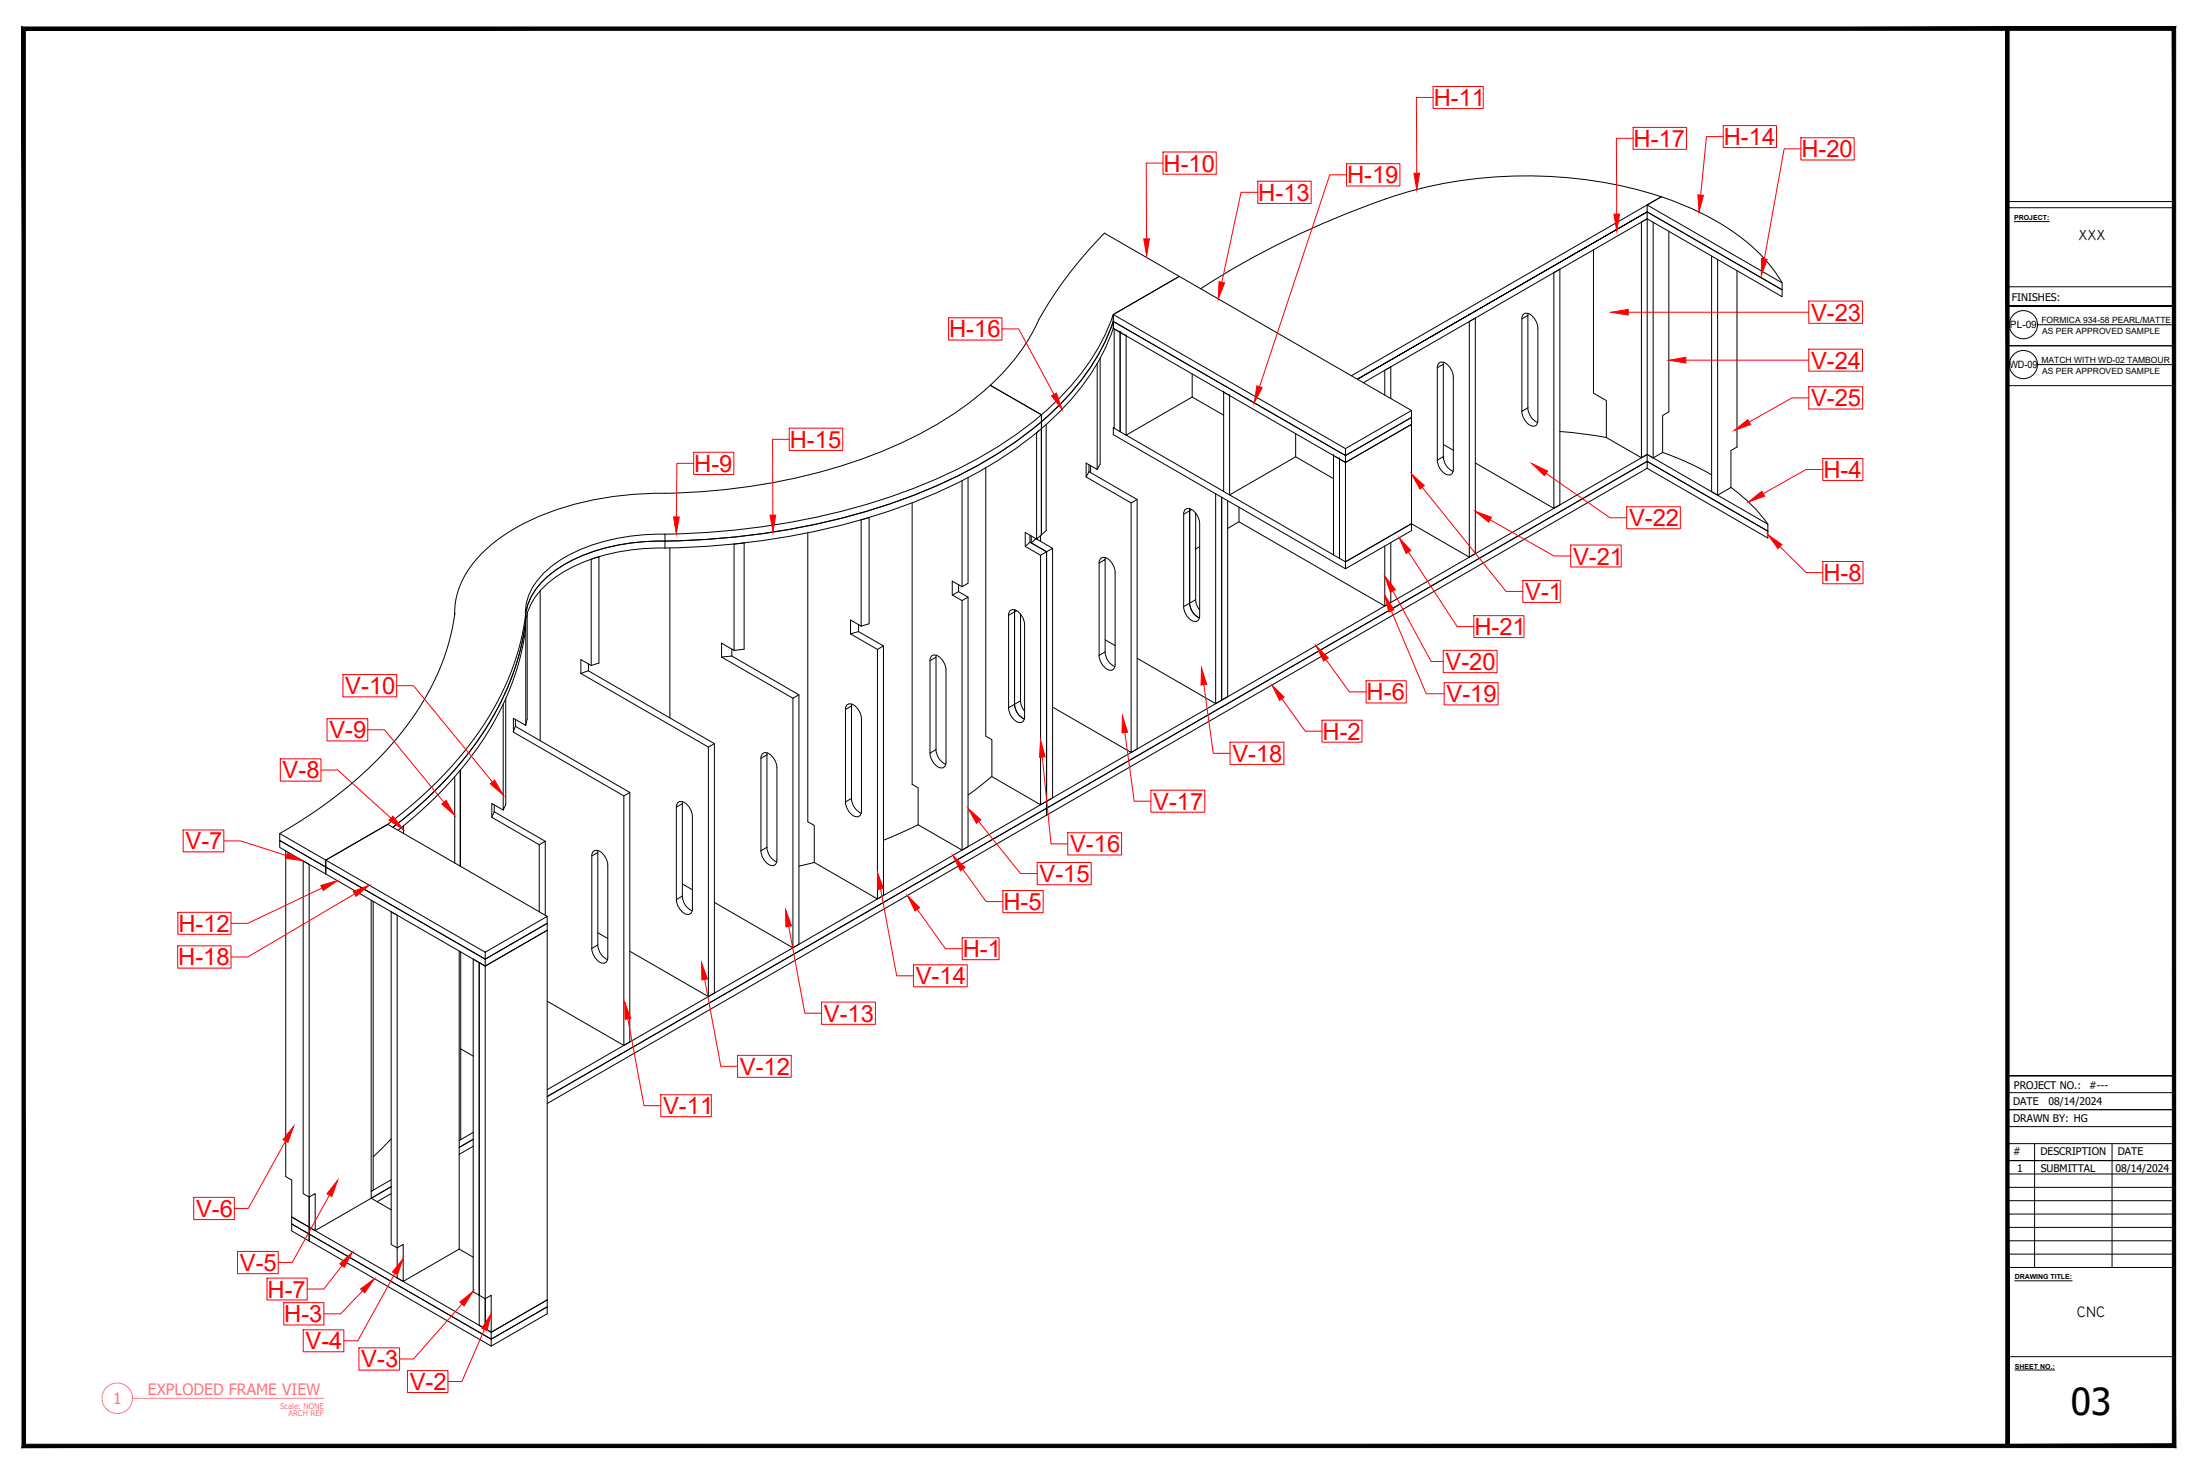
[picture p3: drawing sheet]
<svg xmlns="http://www.w3.org/2000/svg" width="914mm" height="610mm" viewBox="0 0 914 610" stroke-linecap="round" stroke-linejoin="round" font-family="sans-serif">
<!-- layer: PV-2C55402 -->
<g fill="none" stroke="#000" stroke-width=".42">
<path d="M459 96.9a165.3 165.3 0 0 0-31.4 43.9 88.7 88.7 0 0 1-16 19.3M459 96.9l31.2 18-27.5 15.8v2.9M575.9 82.7a356.3 356.3 0 0 0-76.8 37.3M684.6 88.1l-120.4 69.5 120.4-69.5M684.6 90.9v-2.8l56.1 32.3v2.9l-56.1-32.4-117.9 68.1M684.6 90.9l-2.4 1.4v97.9l-14.5-8.4v-15.3l-5.4-3.1v-59.6M684.6 90.9v97.9M687.1 92.4v97.9M690.5 81.8l-5.9 3.4 56.1 32.3v2.9l-56.1-32.3v-2.9M690.5 81.8l-128.8 74.3M690.5 81.8a184.3 184.3 0 0 0-114.6 .9M690.5 81.8a100.7 100.7 0 0 1 43.7 26.6l4.2 5.4 2.3 3.7"/>
<path d="M693.6 96.1v75.1l-2.6 1.5v15.3l-3.9 2.3-2.5-1.5M645.8 113.3l2.5-1.4v97.9l-2.5 1.4zM711.4 106.4v97.9l2.5 1.5 5.5-3.2M713.9 107.8v98M722 112.5v73.3l-2.6 1.4v15.4M462.7 133.6a96.1 96.1 0 0 1-29.8 41.6 195.4 195.4 0 0 1-67.9 35.8 321.5 321.5 0 0 1-96.3 14 72.8 72.8 0 0 0-39.6 13.3 25.8 25.8 0 0 0-10.7 18M462.7 133.6v-2.9l27.5-15.8 96.5 55.7v2.9l-27.5 15.8 27.5-15.8v2.8l-27.5 15.9M462.7 133.6l96.5 55.7v-2.9l27.5-15.8M462.7 133.6l96.5 55.7v2.9l-96.5-55.7zM462.7 133.6v2.8a96.1 96.1 0 0 1-29.8 41.7M463.1 136.7l2.5 1.4v41.3l-2.5-1.5zM465.6 138.1h.1"/>
<path d="M465.6 138.1l2.5 1.5v41.2l-2.5-1.4zM468.1 139.6h.1M610.7 133.6l2.5-1.4v97.9l-2.5 1.4zM632.5 132.5a2.15 2.15 0 0 1 1.4-2.3 2.15 2.15 0 0 1 2.6 .8 7.5 7.5 0 0 1 2.7 5.3v38.5a2.16 2.16 0 0 1-1.4 2.3 2.16 2.16 0 0 1-2.5-.8 7.5 7.5 0 0 1-2.8-5.4M632.5 132.5l2.5-1.4v38.4l-2.5 1.4zM635.1 130.2l-.1 .9M456 151.1v44l-4.6-2.7v5.8l18.7 10.8v103.7l-32.6-18.9M457.3 148.9v44M495.5 155.4v9.6M597.4 152.8a2.15 2.15 0 0 1 1.3-2.4 2.15 2.15 0 0 1 2.6 .9 7.5 7.5 0 0 1 2.8 5.3v38.4a2.15 2.15 0 0 1-1.4 2.4 2.15 2.15 0 0 1-2.6-.8 7.5 7.5 0 0 1-2.7-5.4M600 150.5l-.1 .9M411.6 160.1a159.6 159.6 0 0 1-57.9 32.2 272 272 0 0 1-86.1 12.9 118.6 118.6 0 0 0-55.6 15.6 48.1 48.1 0 0 0-21.7 24.9l-1.1 5.6-.2 3.9"/>
<path d="M411.6 160.1l21.3 12.3v2.8M411.6 160.1l21.3 12.3M430.8 179.8v.1M432.8 178.1v44.2l-2 1.7v-44.1l1-.9M432.9 172.4a96.1 96.1 0 0 0 29.8-41.7l96.5 55.7M432.9 172.4a195.4 195.4 0 0 1-67.9 35.7 312 312 0 0 1-88.6 13.9M432.9 178.1a195.4 195.4 0 0 1-67.9 35.8 312 312 0 0 1-88.6 13.8M432.9 172.4l-.1 49.9M434.8 176.4v44.1M462.7 177.7l.4 .2M463.1 177.5l-.4 .2v2.9l96.5 55.7v-2.8l27.5-15.9M495.5 165l13.1 7.5"/>
<path d="M495.5 165l-27.4 15.8 40.5 23.4M508.6 162.9h.1M508.6 162.9l2.5 1.5v41.3l-2.5-1.5zM511.1 164.4h.1M575.6 164.2v-10.3l2.5-1.5v13.2M635 169.5a7.1 7.1 0 0 0 4.1 6.1M648.3 179.3l9.8 1 9.6 1.5M402.4 198.5v43.9l-2.5 1.4v-44M409.7 194.4v111.5l2.6 1.5v15.3l20.2 11.7v-103.7l-6.4-3.6v-5.8l11.4 6.5v103.7l-5 2.9M452.6 196l-1.2 2.2M452.6 196l20 11.6-2.5 1.4M452.6 193.1v2.9"/>
<path d="M453.3 193.5v2.9M457.2 192.9l-1.2 2.2M538.5 180.2v9.6M554.2 198.9l-15.7-9.1-27.4 15.9 43.1 24.9M554.2 189.3h.1M554.2 189.3l2.5 1.4v41.3l-2.5-1.4zM556.7 190.7h.1M556.7 190.7l2.5 1.5v41.3l-2.5-1.5zM559.2 192.2l27.5-15.9v41.3M599.9 189.8a7.1 7.1 0 0 0 4.1 6.1M599.9 189.8v-38.4l-2.5 1.4v38.4M599.9 189.8l-2.5 1.4"/>
<path d="M599.9 184.7l4.2 2.4M613.2 192.4l32.6 18.8M684.6 194.6l-249.6 144.1v-2.8M684.6 188.8l50.2 29M684.6 188.8v2.9l50.2 29-50.2-29v2.9l50.2 29v-5.8M684.6 188.8l-249.6 144.2M684.6 188.8l-2.4 1.4M691 188l11.4 4.6 9 4.7M357.9 216h.1M357.9 216v44.2M361.2 215v.1M361.2 215.1l-3.3 .9"/>
<path d="M361.2 215.1v44.1l-3.3 1M379.1 208.9v117l2.5 1.5v15.3M472.6 207.6v103.6l-2.5 1.5M492 213.6a2.15 2.15 0 0 1 1.3-2.3 2.15 2.15 0 0 1 2.6 .8 7.5 7.5 0 0 1 2.7 5.4v38.4a2.16 2.16 0 0 1-1.3 2.4 2.16 2.16 0 0 1-2.6-.9 7.5 7.5 0 0 1-2.7-5.3M494.5 212.2l-2.5 1.5v38.4M494.5 212.2v38.4l-2.5 1.5M494.5 212.2v38.4M494.5 211.4v.8M495.3 211.8l-.8 .4M497 213.2v36M505.3 205.2v87.2l2.5-1.4v-84.4v84.4l2.5-1.5v-81.4M514.9 216.8l-4.7 2.8"/>
<path d="M515 210.8v6l60.6 35M586.7 217.7l24 13.8M586.7 217.6v2.9l-27.5 15.8M586.7 217.6l-27.5 15.9M719.4 202.6l8.1 6.8 3.9 4.1 3.4 4.3M245.7 232.4h.1M245.7 232.4v44.2l-4.3-2.5v5.7M248.9 231.4h.1M248.9 231.4l-3.2 1M248.9 231.4v44.1l-3.2 1.1M276.4 222a78.9 78.9 0 0 0-45.1 11.8 26.7 26.7 0 0 0-12.9 20.4v1.5M276.4 227.7a78.5 78.5 0 0 0-45.1 11.9 26.8 26.8 0 0 0-12.9 19.6"/>
<path d="M276.4 222v5.7M278.4 227.7v70.6M305 226.1h.1M305.1 226.1v44.2M309.2 225.6l.1 44.2M309.3 225.6l-4.2 .5M335.7 221.4v120.1l2.7 1.5v15.4M428.1 225.3l-2 1.7M428.1 225.3l6.9 4v103.7M428.1 222.4v2.9M428.6 225.6l6.4 3.7v103.7M428.6 222.7v2.9"/>
<path d="M430.6 223.9l-2 1.7M432.5 222.6v2.4M434.8 220.5l-2 1.8M437.5 227.8l-5 2.9M456.8 233.9a2.15 2.15 0 0 1 1.4-2.3 2.15 2.15 0 0 1 2.6 .8 7.5 7.5 0 0 1 2.7 5.4M456.8 234l2.5-1.5v38.4l-2.5 1.5zM459.4 231.7l-.1 .8M463.5 237.8v38.4M498.6 227.1l-1.7 1.1M578.1 225.5v24.9l-2.5 1.4v-24.9M189 254.6v.7M189 255.2h.1"/>
<path d="M189 255.2a104.2 104.2 0 0 1-27.2 55.3 182.9 182.9 0 0 1-45.5 35.9v2.9l19.1 11v-2.9l-19.1-11M218.5 258v43.4l-5.1-2.9v5.7l45.9 26.5M219.1 255.1v43.8M224.5 245.5v62.3M356.8 259.6v2.8M398.4 243v2.9l4 2.2M398.4 245.9l-2.6 1.3M399.9 249.6l2.5-1.5v103.7l-2.5 1.5-18.3-10.6M399.9 243.8l-4.1-2.3v5.7l4.1 2.4v103.7M419.2 255.7a2.15 2.15 0 0 1 1.3-2.4 2.15 2.15 0 0 1 2.6 .8 7.5 7.5 0 0 1 2.7 5.4M421.7 254.3l-2.5 1.4v38.4M421.7 254.3v38.4"/>
<path d="M421.8 253.4l-.1 .8M422.5 253.8l-.8 .5M424.2 255.2v36l-2.5 1.5M425.9 259.5l-.1 38.4a2.15 2.15 0 0 1-1.3 2.4 2.15 2.15 0 0 1-2.6-.9 7.5 7.5 0 0 1-2.7-5.3M494.5 250.6a7.1 7.1 0 0 0 4 6.1M497 249.2l.3 1.9 1.3 2.4M497 249.2l-2.5 1.4M241.4 279.8l53 30.7v103.6l-32.6-18.8M244.6 278.8l-3.2 1M244.6 278.8l52.3 30.2v103.7M244.6 275.9v2.9M299.9 273l29.7 17.2"/>
<path d="M304.2 272.6l-4.3 .4M304.2 272.6l27.9 16.1v103.7M304.2 269.7v2.9M305.1 270.3l-5.2-3v5.7M309.3 269.8l-4.2 .5M353.5 263.4l11.2 6.5v103.6l-26.3-15.1M356.8 262.4l-3.3 1M356.8 262.4l10.4 6v103.7l-2.5 1.4M357.9 260.2l-4.4-2.6v5.8M367.2 268.4l-2.5 1.5M386.5 274.5a2.15 2.15 0 0 1 1.4-2.3 2.15 2.15 0 0 1 2.6 .8 7.5 7.5 0 0 1 2.7 5.4v38.4M386.5 274.5l2.5-1.4v38.4l-2.5 1.4z"/>
<path d="M389.1 272.3l-.1 .8M456.8 272.3a6.2 6.2 0 0 0 5.2 6.2 2.04 2.04 0 0 0 1.5-2.3M459.3 270.9a7.1 7.1 0 0 0 4.1 6.1M459.3 265.9l4.2 2.4M472.6 273.5l32.7 18.9M210.2 290.3v44l-1.1 2.3v-44M214.2 299v2.8M219.1 298.9l-.6 2.5M332.1 288.7l-2.5 1.5v103.6l-32.7-18.8M351.4 294.8a2.15 2.15 0 0 1 1.3-2.3 2.15 2.15 0 0 1 2.6 .8 7.5 7.5 0 0 1 2.8 5.4v38.4a2.16 2.16 0 0 1-1.4 2.3 2.16 2.16 0 0 1-2.6-.8 7.5 7.5 0 0 1-2.7-5.4M351.4 294.8l2.5-1.4v38.4M351.4 294.8v38.4"/>
<path d="M354 292.5l-.1 .9M421.7 292.7l-2.5 1.4M421.7 292.6a7.1 7.1 0 0 0 4.1 6.1M424.2 291.2l.3 1.9 1.3 2.4M191.4 320v40M214.2 301.8l-.8 2.4M214.2 301.8l47.6 27.5M296.9 309l-2.5 1.5M316.3 315.1a2.15 2.15 0 0 1 1.3-2.3 2.15 2.15 0 0 1 2.6 .8 7.5 7.5 0 0 1 2.7 5.3M318.8 313.7l-2.5 1.4v38.4l2.5-1.4M318.8 313.7v38.4M318.8 312.8v.9"/>
<path d="M322.9 319v38.3a2.15 2.15 0 0 1-1.3 2.4 2.15 2.15 0 0 1-2.6-.8 7.5 7.5 0 0 1-2.7-5.4M386.5 312.9a6.2 6.2 0 0 0 5.2 6.2 2.04 2.04 0 0 0 1.5-2.3M389 311.5a7.1 7.1 0 0 0 4.1 6.1M189 322.8v35.8M191.2 320.2v39.7M205.4 337.3l-1 2.3 19.7 11.4M205.4 337.3l21.2 12.3M205.4 334.5v2.8M209.1 336.6l-4.7-2.7v5.7M281.1 335.4a2.15 2.15 0 0 1 1.4-2.3 2.15 2.15 0 0 1 2.5 .8 7.5 7.5 0 0 1 2.8 5.3v38.4a2.15 2.15 0 0 1-1.4 2.4 2.15 2.15 0 0 1-2.6-.8 7.5 7.5 0 0 1-2.7-5.4M283.6 334l-2.5 1.4v38.4M283.6 334v38.4l-2.5 1.4"/>
<path d="M283.7 333.1l-.1 .9M353.9 331.8a7.1 7.1 0 0 0 4.1 6.1M353.9 331.8l-2.5 1.4M412.3 322.6l-10 7.8M435 333v2.9l249.6-144.2-249.6 144.2M435 333v5.7l-207.6 119.9M435 335.9l-207.6 119.8M435 333l-207.6 119.8M116.3 349.3l19.1 11v2.9l-19.1-11.1zM118.8 353.6v135.3l2.5 1.5v15.3M126 357.8l2.5 1.4v138.2l-2.5-1.4zM165.4 345a148.3 148.3 0 0 0 45.7-56.6 99.5 99.5 0 0 0 7.3-26.9v-2.9a115 115 0 0 1-29.6 61.5 179.7 179.7 0 0 1-25.5 23.7 151.8 151.8 0 0 0 46.3-55 100.8 100.8 0 0 0 8.8-30.2v-2.9a114.9 114.9 0 0 1-29.2 61.1 182.7 182.7 0 0 1-28 25.7l-25.8 14.9 25.8-14.9 66.2 38.3"/>
<path d="M167.7 343.2v3.1M246 355.7a2.15 2.15 0 0 1 1.3-2.4 2.15 2.15 0 0 1 2.6 .9 7.5 7.5 0 0 1 2.7 5.3v38.4M246 355.7l2.5-1.5v38.5l-2.5 1.4zM248.5 353.4v.8M318.8 352.1a7.1 7.1 0 0 0 4 6.1M338.5 358.4l-6.5 1.5M381.6 342.7l-14.4 6.5M154.3 374.1v123.8M155.1 374.6v120l-.8 .4 8.3-4.8M162.6 378.9l2.5 1.4v138.3l-2.5-1.5zM224.1 378.9v-27.9l2.5-1.4v30.7M283.6 372.4a7.1 7.1 0 0 0 4.1 6.1"/>
<path d="M283.6 367.3l4.2 2.4M190.9 395.2v123.8M191.5 395.6v78l-.6 .3 5.8-3.3M196.7 398.6l2.5 1.4v138.2l-2.5-1.4zM201.7 395.7l25.7-14.9v2.9l-25.7 14.9v-2.9l-66.3-38.3v2.9l66.3 38.3 25.7-14.9v2.9l-25.7 14.8v-2.8l-66.3-38.3v2.9l66.3 38.2v138.3l-2.5-1.5M246 394.1a6.2 6.2 0 0 0 5.2 6.2 2.04 2.04 0 0 0 1.4-2.4M248.5 392.6a7.1 7.1 0 0 0 4 6.1M248.5 387.6l4.1 2.4M199.2 400l2.5 1.4 25.7-14.8v159.3l-23.2 13.5-75.7-43.7v-18.3M199.2 400v150.7l2.5 1.5v-12.5M227.4 416l31.9 18.4 2.5-1.4v-103.7l-2.5 1.4v103.7M191.5 435.9l5.2 2.9"/>
<path d="M162.6 473.2l-7.5 7.5M196.7 473.4l-5.8 3.4M196.7 476.3l-5.8 3.4M128.5 497.4v12.5l-7.2-4.2M128.5 497.4l2.5-1.4v15.4l-2.5-1.5M154.3 497.9l8.3 4.8M154.3 497.9l-23.3 13.5M162.6 493.1l-8.3 4.8M162.6 496l-5.8 3.4M121.2 508.6l7.3 4.2v2.9l-7.3-4.2zM121.2 505.7v2.9l7.3 4.2v-2.9M121.2 505.7l7.3 4.2"/>
<path d="M128.5 512.8l75.7 43.7v2.9M128.5 509.9l75.7 43.7v2.9l23.2-13.4-23.2 13.4-75.7-43.7M190.9 519l-23.3 13.5v-15.4l-2.5 1.5v12.5l2.5 1.4M190.9 519l5.8 3.4M201.7 539.7l2.5-1.5v15.4l23.2-13.4-23.2 13.4-2.5-1.4z"/>
</g>
<!-- layer: NOTES-1 -->
<g fill="#f00" stroke="#f00" stroke-width=".42">
<path d="M377.2 372.1l5 5.1-1.9 1.3z"/>
<path d="M396 355.5l5.1 5-1.9 1.4z"/>
<path d="M149.9 535.6l5.7-4.3-4 6z"/>
<path d="M141.2 525.2l5.3-4.9-3.4 6.3z"/>
<path d="M726.7 208.6l5.6-4.5 1.1 2.1z"/>
<path d="M734.8 222.1l5.8 4.2-1.6 1.6z"/>
<path d="M528.7 284.6l5.1 5.1-2 1.4z"/>
<path d="M547 268.3l5.1 5-1.9 1.4z"/>
<path d="M280 214.8h2.3l-1.2 7.1z"/>
<path d="M320.1 214.1l2.3-.1-1.1 7.1z"/>
<path d="M475.4 99.3h2.3l-1.1 7z"/>
<path d="M437 164.5l2.1-1.2 2.3 6.8z"/>
<path d="M587.7 72h2.3l-1.1 7z"/>
<path d="M670.8 89h2.3l-1.1 7z"/>
<path d="M133.3 367.9l6.9-1.9-5.9 4.1z"/>
<path d="M146.8 370.4l6.7-2.5-5.5 4.6z"/>
<path d="M506.7 117.1l2.3 .4-2.7 6.7z"/>
<path d="M522.4 160.3l2.2 .8-3.3 6.3z"/>
<path d="M705.7 81l2.3 .2-1.8 6.9z"/>
<path d="M732.2 107.4l2.3 .4-2.4 6.7z"/>
<path d="M581.6 223.5l4.8 5.2-2 1.3z"/>
<path d="M586.7 197l5.3 4.7-1.8 1.5z"/>
<path d="M204.2 545.9l-1.8 7-2.1-1z"/>
<path d="M191.1 541.1l5.6-4.5-3.8 6z"/>
<path d="M167.6 523l-2.4 6.7-2.1-1.1z"/>
<path d="M140.3 490.4l-2.4 6.8-2-1.1z"/>
<path d="M122.1 468l-2.4 6.7-2.1-1.1z"/>
<path d="M720.9 178.8l5.5-4.5 1.2 2.1z"/>
<path d="M693.6 149.7l7.1-1.2v2.3z"/>
<path d="M669.7 129.8l7.1-1.2v2.3z"/>
<path d="M636.8 192.7l6.4 3-1.3 2z"/>
<path d="M613.2 212.5l6.7 2.4-1.1 2.1z"/>
<path d="M575.6 239.4l4.4 5.6-2.1 1.1z"/>
<path d="M499.4 277.5l2.1 6.9-2.3 .3z"/>
<path d="M466.5 297.4l2.2 6.8-2.4 .4z"/>
<path d="M432.5 307.6l1.9 6.9-2.4 .2z"/>
<path d="M402.4 335.9l5.3 4.8-1.9 1.4z"/>
<path d="M364.7 362.5l2.5 6.7-2.4 .4z"/>
<path d="M326.5 378l2.5 6.7-2.4 .4z"/>
<path d="M291.6 400.1l2.4 6.7-2.3 .4z"/>
<path d="M259.7 416.4l2.4 6.7-2.3 .5z"/>
<path d="M203.8 325.7l1.8-1.5 3.5 6.2z"/>
<path d="M183.6 334.1l1.8-1.5 3.6 6.2z"/>
<path d="M163.3 339.1l4.4 5.6-6-3.8z"/>
<path d="M119.5 354.4l6.3 3.3-7.1-1.1z"/>
<path d="M575.6 247.3l3.8 6.1-2.2 .9z"/>
</g>
<g fill="none" stroke="#f00" stroke-width=".42">
<path d="M595.7 35.9h20.8v9.2h-20.8zM595.7 40.5h-7l.1 31.5M678.8 57.5h-7l.2 31.5M678.8 52.9h22.2v9.2h-22.2zM716.2 56.8h-6.9l-2.4 24.3M716.2 52.2h22.2v9.1h-22.2zM748.5 57.2h22.2v9.3h-22.2zM483.4 67.8h-7l.1 31.5M483.4 63.2h22.1v9.2h-22.1zM522.8 79.9h-7l-8 37.4M522.8 75.3h22.2v9.2h-22.2zM559.7 72.6h-7l-29.2 88.1"/>
<path d="M559.7 68h22.2v9.3h-22.2zM748.5 61.8h-6.9l-8.3 45.8M394.3 132.1h22.2v9.2h-22.2zM416.5 136.7h6.9l14.7 27.2M676.8 129.8h75M751.8 125.1h22.3v9.3h-22.3zM700.7 149.7h51.1M751.8 145.1h22.3v9.1h-22.3zM328 177.9h22.3v9.3h-22.3zM751.8 165.3h-7l-17.8 10.1M751.8 160.7h22.4v9.3h-22.4zM288.3 192.5h-7l-.2 22.3"/>
<path d="M288.3 187.9h16.7v9.3h-16.7zM328 182.6h-6.9l.1 31.4M642.6 196.7l26.5 18.4h7M757.6 195.1h-6.9l-17.8 10M757.6 190.5h16.7v9.1h-16.7zM591.1 202.5l34.9 43.3h6.9M619.3 216l26.6 15h6.9M676.1 210.6h22.3v9.1h-22.3zM585.4 229.4l20.2 31h7M652.8 226.5h21v9.1h-21zM739.8 227.1l10.9 10.8h6.9M757.6 233.3h16.7v9.3h-16.7z"/>
<path d="M578.3 253.8l14.5 34.5h7.4M578.9 245.6l15.9 29.3h5.1M612.6 255.8h20.8v9.1h-20.8zM632.9 241.2h15.6v9.1h-15.6zM551.1 274l9.7 13.5h7M599.9 270.3h22.3v9.2h-22.3zM135.9 298.6h16.9v9.3h-16.9zM142.5 280.3h22.4v9.3h-22.4zM164.9 284.9h7l32.8 40.1M500.4 284.5l3.9 28.5h6.9M532.8 290.4l9.7 13.4h7M549.5 299.3h16.6v9.1h-16.6z"/>
<path d="M567.8 282.9h16.7v9.2h-16.7zM600.2 283.7h22.5v9.2h-22.5zM116.5 315.3h16.9v9.3h-16.9zM133.4 320h7l22.1 20M152.8 303.3h7l24.7 30.1M433.2 314.6l3.6 36.1h7M467.5 304.4l3.9 28.5h7M511.2 308.4h22.4v9.2h-22.4zM478.4 328.4h22.4v9.1h-22.4zM76.1 344.9h16.9v9.1h-16.9zM93 349.4h7l19.1 6.1M406.8 341.4l17.4 21.6h6.9"/>
<path d="M431.1 358.4h22.4v9.2h-22.4zM443.8 346h22.4v9.3h-22.4zM73.9 379.1h22.1v9.2h-22.1zM133.8 369l-30.8 14.7h-7M147.4 371.5l-44.4 26.2h-7M366 369.4l6.7 36.1h7M381.3 377.9l11.7 16.3h6.9M400.2 361.2l9.7 13.5h6.9M416.8 370.1h16.8v9.2h-16.8zM73.9 393h22.1v9.3h-22.1zM327.8 384.9l6.7 36.1h7M399.9 389.7h15.3v9.1h-15.3z"/>
<path d="M292.9 407l6.7 36.1h7M341.5 416.4h22.4v9.3h-22.4zM379.7 400.9h22.3v9.2h-22.3zM261 423.4l6.7 36.1h6.9M306.6 438.6h22.3v9.1h-22.3zM274.6 454.9h21.1v9.1h-21.1zM118.7 474.2l-15.5 28h-5.8M80.5 497.5h16.9v9.3h-16.9zM136.9 496.6l-15.4 28h-5.8M98.7 520h17v9.3h-17zM111 531.1h16.7v9.1h-16.7zM142.2 525.9l-7.6 9.7h-6.9"/>
<path d="M150.7 536.4l-9.1 9.6h-7M164.2 529.1l-15.5 28h-5.8M117.9 541.3h16.7v9.3h-16.7zM126 552.6h16.9v9.1h-16.9zM192 541.8l-20.1 22.9h-5.8M201.4 552.4l-9.4 21.7h-5.8M149.2 560.1h16.9v9.2h-16.9zM169.4 569.5h16.8v9.2h-16.8z"/>
</g>
<!-- layer: 0 -->
<g fill="none" stroke="#000" stroke-width=".42">
<path d="M834.4 83.8h69.2M834.4 86.3h69.2M837.2 92.1h14.6M834.4 119.2h69.2M834.4 127.1h69.2zM846.9 134.9h56.9M834.4 143.7h69.2M846.9 151.5h56.9M834.4 160.3h69.2M834.4 447h69.2M834.4 454h69.2M834.4 461.1h69.2"/>
<path d="M834.4 468.2h69.2M834.4 475.2h69.2M845.7 475.2v51.5M877.8 475.2v51.5M834.4 482.3h69.2M834.4 493.4h69.2M834.4 498.9h69.2M834.4 487.8h69.2M834.4 504.5h69.2M834.4 510h69.2M834.4 515.6h69.2M834.4 521.1h69.2"/>
<path d="M834.4 526.7h69.2M837.4 532.2h23.9M834.4 563.8h69.2M837.5 569.3h16.5"/>
<circle cx="841" cy="134.9" r="5.9"/>
<circle cx="841" cy="151.5" r="5.9"/>
</g>
<g fill="#000" stroke="#000" stroke-width=".42">
<path d="M833.7 11.9l1.3 588.9v-588.9zM833.7 11.9l1.3 588.9h-1.3z"/>
<path d="M9.1 601.5h895.2l-1.4-1.4zM10.5 600.1h892.4l-893.8 1.4zM9.1 11.2v590.3l1.4-1.4zM9.1 11.2l1.4 1.4v587.5zM9.1 11.2l1.4 1.4 893.8-1.4zM10.5 12.6l893.8-1.4-1.4 1.4zM904.3 11.2l-1.4 1.4 1.4 588.9zM902.9 12.6l1.4 588.9-1.4-1.4z"/>
</g>
<!-- layer: ANNOTATIONS -->
<g fill="none" stroke="#f0f" stroke-width=".42">
<path d="M55.1 581h79.5"/>
<circle cx="48.7" cy="581" r="6.3"/>
</g>
<text font-size="15.4" x="860.7" y="588.1">03</text>
<g font-size="9.9" fill="#f00">
<text x="595.9" y="44">H-11</text>
<text x="679" y="61">H-17</text>
<text x="716.5" y="60.3">H-14</text>
<text x="748.7" y="65.3">H-20</text>
<text x="483.6" y="71.3">H-10</text>
<text x="559.9" y="76.1">H-19</text>
<text x="523" y="83.4">H-13</text>
<text x="752.8" y="133.2">V-23</text>
<text x="394.5" y="140.2">H-16</text>
<text x="752.8" y="153.2">V-24</text>
<text x="752.8" y="168.8">V-25</text>
<text x="328.3" y="186">H-15</text>
<text x="288.5" y="196">H-9</text>
<text x="757.9" y="198.6">H-4</text>
<text x="677.1" y="218.7">V-22</text>
<text x="653.8" y="234.6">V-21</text>
<text x="757.9" y="241.4">H-8</text>
<text x="633.9" y="249.3">V-1</text>
<text x="612.8" y="263.9">H-21</text>
<text x="600.8" y="278.4">V-20</text>
<text x="143.5" y="288.4">V-10</text>
<text x="568" y="291">H-6</text>
<text x="601.2" y="291.8">V-19</text>
<text x="136.9" y="306.7">V-9</text>
<text x="549.7" y="307.4">H-2</text>
<text x="512.2" y="316.5">V-18</text>
<text x="117.5" y="323.4">V-8</text>
<text x="479.3" y="336.5">V-17</text>
<text x="77.1" y="353">V-7</text>
<text x="444.8" y="354.2">V-16</text>
<text x="432.1" y="366.5">V-15</text>
<text x="417.1" y="378.1">H-5</text>
<text x="74.2" y="387.2">H-12</text>
<text x="74.1" y="401.2">H-18</text>
<text x="400.1" y="397.8">H-1</text>
<text x="380.6" y="409">V-14</text>
<text x="342.5" y="424.5">V-13</text>
<text x="307.5" y="446.7">V-12</text>
<text x="275.6" y="463">V-11</text>
<text x="81.5" y="505.7">V-6</text>
<text x="99.7" y="528.1">V-5</text>
<text x="111.2" y="539.2">H-7</text>
<text x="118.2" y="549.4">H-3</text>
<text x="127" y="560.7">V-4</text>
<text x="150.2" y="568.2">V-3</text>
<text x="170.3" y="577.6">V-2</text>
</g>
<g font-size="6.6" fill="#f0f">
<text x="61.4" y="579.6">EXPLODED FRAME VIEW</text>
<text x="47" y="583.4">1</text>
</g>
<text font-size="6.4" x="863.2" y="547.4">CNC</text>
<text font-size="6.2" x="864" y="99.8">XXX</text>
<g font-size="4.4">
<text x="836.2" y="125.1">FINISHES:</text>
<text x="837.1" y="452.4">PROJECT NO.:</text>
<text x="868.3" y="452.6">#---</text>
<text x="836.8" y="459.2">DATE</text>
<text x="851.4" y="459">08/14/2024</text>
<text x="836.8" y="466.3">DRAWN BY: HG</text>
<text x="836.8" y="480.1">#</text>
<text x="848" y="480.1">DESCRIPTION</text>
<text x="880.2" y="480.1">DATE</text>
<text x="838.4" y="487.2">1</text>
<text x="848.2" y="487.2">SUBMITTAL</text>
<text x="879.2" y="486.9">08/14/2024</text>
</g>
<g font-size="4.2">
<text x="835.4" y="136.4">PL-09</text>
<text x="835.2" y="153">WD-09</text>
</g>
<g font-size="3.5">
<text x="848.5" y="134.2">FORMICA 934-58 PEARL/MATTE</text>
<text x="848.8" y="138.8">AS PER APPROVED SAMPLE</text>
<text x="848.5" y="150.8">MATCH WITH WD-02 TAMBOUR</text>
<text x="848.8" y="155.4">AS PER APPROVED SAMPLE</text>
</g>
<g font-size="3.3" fill="#f0f">
<text x="116.4" y="585.4">Scale: NONE</text>
<text x="119.8" y="588.6">ARCH REF</text>
</g>
<g font-size="2.9">
<text x="837.2" y="91.5">PROJECT:</text>
<text x="837.4" y="531.6">DRAWING TITLE:</text>
<text x="837.5" y="568.7">SHEET NO.:</text>
</g>
</svg>
